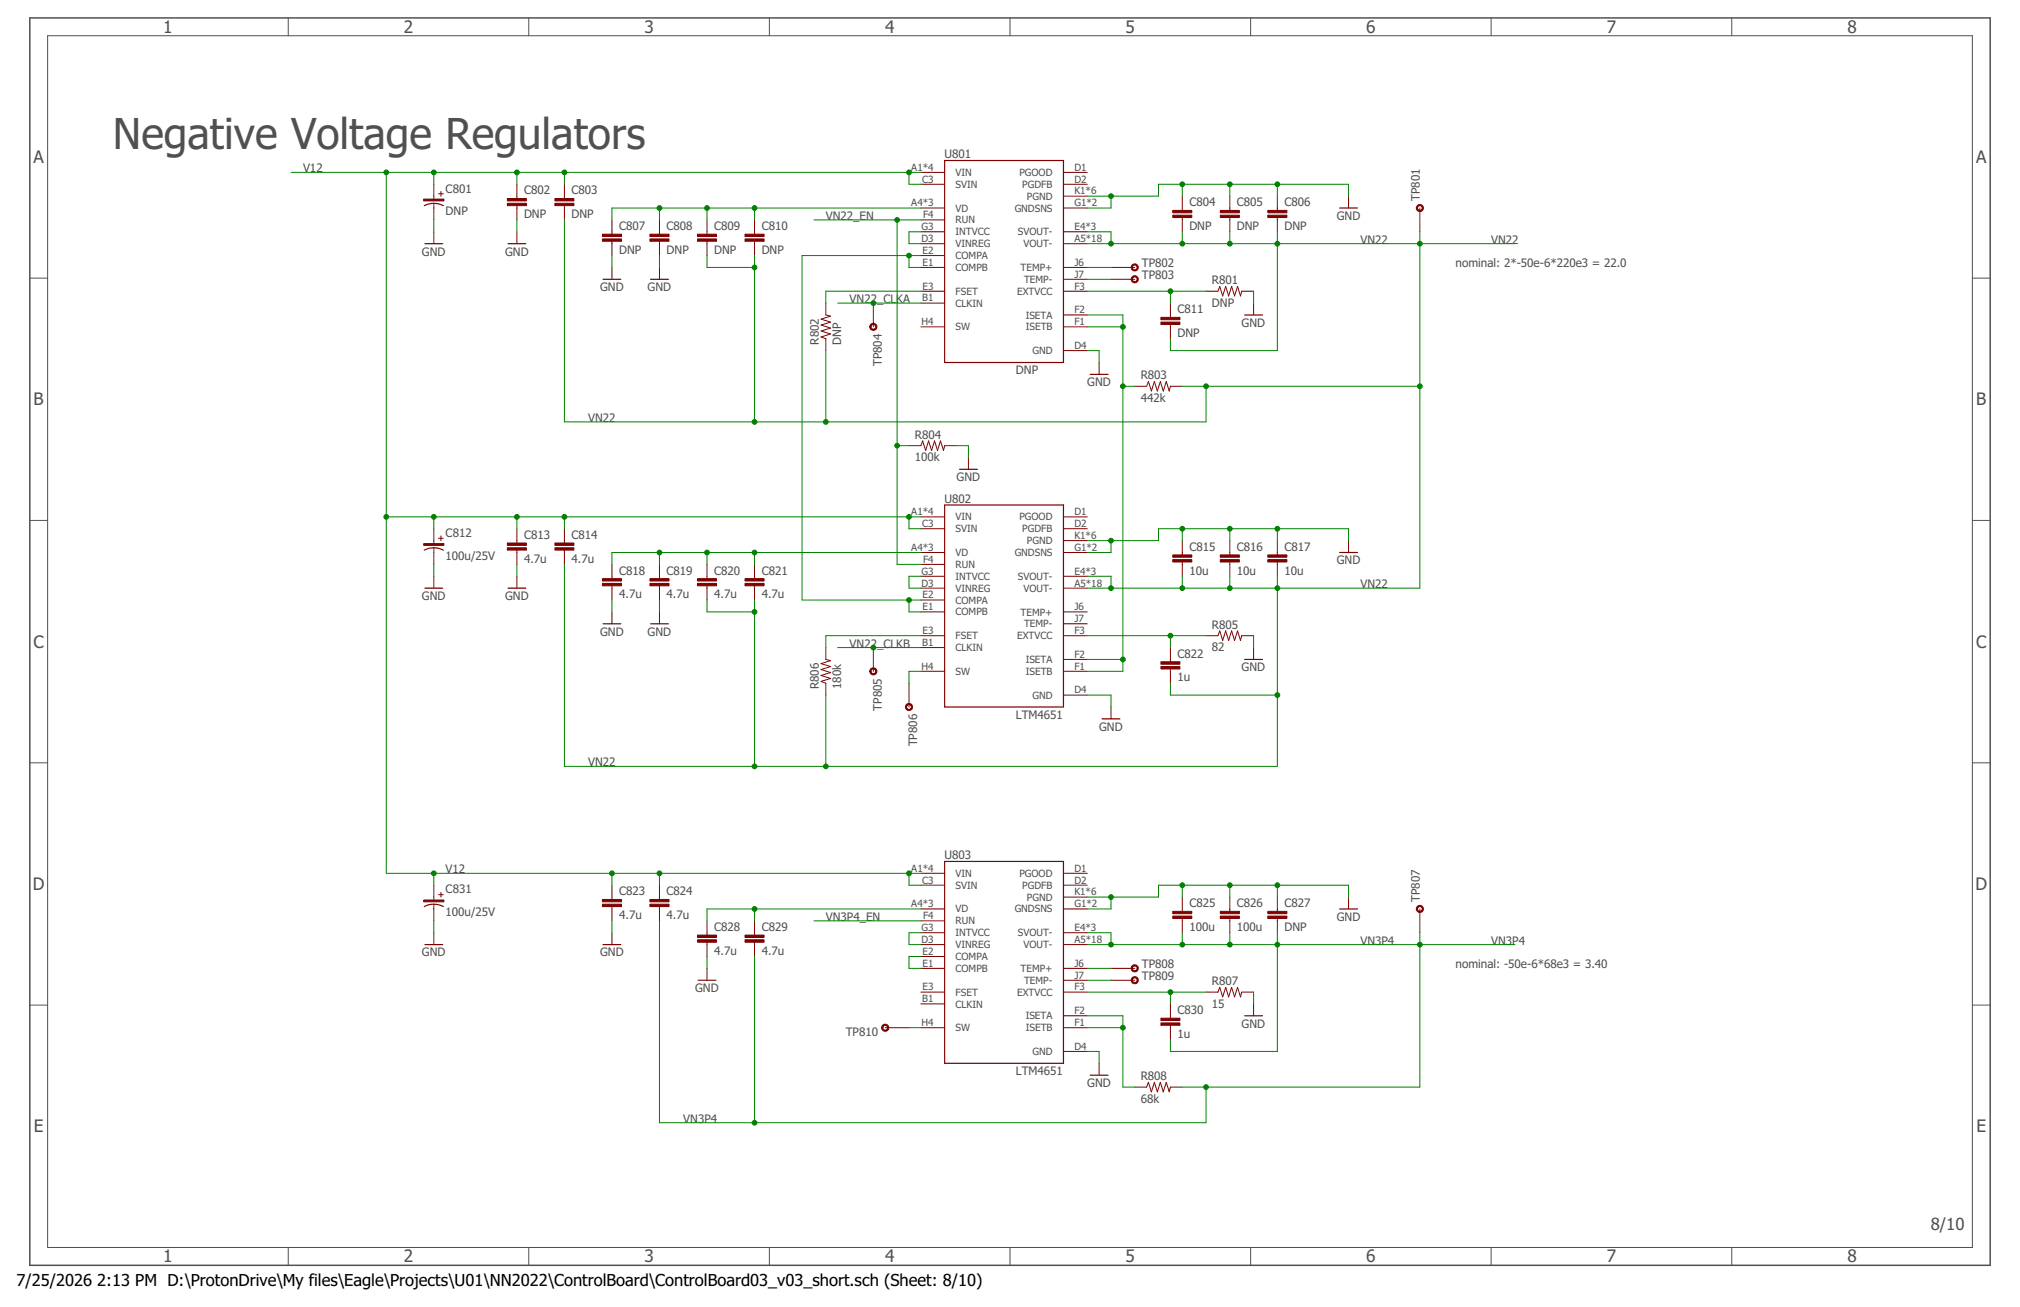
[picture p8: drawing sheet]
<svg xmlns="http://www.w3.org/2000/svg" width="432mm" height="279mm" viewBox="0 0 432 279" stroke-linecap="round" stroke-linejoin="round" font-family="sans-serif">
<path d="M6.4 3.8h419v266.7h-419z" fill="none" stroke="#505050" stroke-width=".32"/>
<g fill="none" stroke="#505050" stroke-width=".21">
<path d="M10.2 7.6h411.4v259.1h-411.4zM61.6 3.8v3.8M113 3.8v3.8M164.5 3.8v3.8M215.9 3.8v3.8M267.3 3.8v3.8M318.7 3.8v3.8M370.2 3.8v3.8M6.4 59.5h3.8M421.6 59.5h3.8M6.4 111.3h3.8M421.6 111.3h3.8"/>
<path d="M6.4 163.1h3.8M421.6 163.1h3.8M6.4 214.9h3.8M421.6 214.9h3.8M61.6 266.7v3.8M113 266.7v3.8M164.5 266.7v3.8M215.9 266.7v3.8M267.3 266.7v3.8M318.7 266.7v3.8M370.2 266.7v3.8"/>
</g>
<g fill="none" stroke="#800000" stroke-width=".25">
<path d="M201.9 34.3h25.4v43.2h-25.4zM90.7 44a4.3 4.3 0 0 1 4.1 0M90.8 52.1h3.8M108.6 52.1h3.8M128.9 59.7h3.8M139.1 59.7h3.8M286.4 44.5h3.8M266.1 67.3h3.8M233 80h3.9M90.7 117.6a4.3 4.3 0 0 1 4.1 0M201.9 107.9h25.4v43.2h-25.4zM205.1 100.3h3.8"/>
<path d="M286.4 118.1h3.8M90.8 125.7h3.8M108.6 125.7h3.8M128.9 133.3h3.8M139.1 133.3h3.8M235.6 153.7h3.8M266.1 141h3.8M90.7 193.8a4.3 4.3 0 0 1 4.1 0M201.9 184.1h25.4v43.2h-25.4zM286.4 194.3h3.8M90.8 201.9h3.8M128.9 201.9h3.8"/>
<path d="M149.2 209.5h3.8M266.1 217.1h3.8M233 229.8h3.9"/>
</g>
<g fill="none" stroke="#800000" stroke-width=".21">
<path d="M92.7 39.4v3.3M110.5 39.4v3M120.6 39.4v3M196.8 36.9h5.1M196.8 39.4h5.1M227.3 36.9h5.1M227.3 39.4h5.1M92.7 43.5v3.5M92.7 49.6v2.5M93.7 41.4h1.1M94.3 40.9v1M110.5 44v3"/>
<path d="M110.5 49.6v2.5M120.6 44v3M130.8 47v3.1M130.8 51.6v3M130.8 57.2v2.5M141 47v3.1M141 51.6v3M141 57.2v2.5M151.1 47v3.1M151.1 51.6v3M161.3 47v3.1M161.3 51.6v3"/>
<path d="M196.8 44.5h5.1M196.8 47h5.1M196.8 49.6h5.1M196.8 52.1h5.1M196.8 54.6h5.1M196.8 57.2h5.1M227.3 44.5h5.1M227.3 49.6h5.1M227.3 52.1h5.1M227.3 57.2h5.1M227.3 41.9h5.1M227.3 59.7h5.1"/>
<path d="M237.5 57.2h5.1M237.5 59.7h5.1M252.7 41.9v3.1M252.7 46.5v3.1M262.9 41.9v3.1M262.9 46.5v3.1M273 41.9v3.1M273 46.5v3.1M288.3 41.9v2.6M303.5 44.5v5.1M176.5 64.8v2.5l1 .3-2 .6 2 .7-2 .6 2 .6-2 .7 2 .6-2 .6 1 .4v2.6M186.7 64.8v5.1"/>
<path d="M196.8 62.3h5.1M196.8 69.9h5.1M196.8 64.8h5.1M227.3 62.3h5.1M227.3 67.3h5.1M227.3 69.9h5.1M227.3 75h5.1M234.9 77.5v2.5M250.2 64.8v3M250.2 69.4v3M257.8 62.3h2.5l.4-1.1 .7 2.1 .6-2.1 .6 2.1 .7-2.1 .6 2.1 .6-2.1 .7 2.1 .2-1h2.6M268 64.8v2.5"/>
<path d="M194.3 95.3h2.5l.4-1 .7 2 .6-2 .6 2 .7-2 .6 2 .6-2 .7 2 .2-1h2.6M207 97.8v2.5M242.6 82.6h2.5l.4-1 .6 2 .7-2 .6 2 .6-2 .7 2 .6-2 .6 2 .3-1h2.5M92.7 113v3.3M92.7 117.1v3.5M93.7 115.1h1.1M94.3 114.6v1M110.5 113v3.1M110.5 117.6v3M120.6 113v3.1M120.6 117.6v3M196.8 110.5h5.1"/>
<path d="M196.8 113h5.1M196.8 118.1h5.1M227.3 110.5h5.1M227.3 113h5.1M227.3 118.1h5.1M227.3 115.6h5.1M252.7 115.6v3M262.9 115.6v3M273 115.6v3M288.3 115.6v2.5M92.7 123.2v2.5M110.5 123.2v2.5"/>
<path d="M130.8 120.6v3.1M130.8 125.2v3.1M130.8 130.8v2.5M141 120.6v3.1M141 125.2v3.1M141 130.8v2.5M151.1 120.6v3.1M151.1 125.2v3.1M161.3 120.6v3.1M161.3 125.2v3.1M176.5 138.4v2.6l1 .2-2 .7 2 .6-2 .6 2 .7-2 .6 2 .6-2 .7 1 .3v2.6M186.7 138.4v5.1"/>
<path d="M196.8 120.6h5.1M196.8 123.2h5.1M196.8 125.7h5.1M196.8 128.3h5.1M196.8 130.8h5.1M196.8 135.9h5.1M196.8 138.4h5.1M227.3 123.2h5.1M227.3 125.7h5.1M227.3 130.8h5.1M227.3 135.9h5.1M227.3 133.3h5.1"/>
<path d="M250.2 138.4v3.1M252.7 120.1v3.1M257.8 135.9h2.5l.4-1 .7 2 .6-2 .6 2 .7-2 .6 2 .6-2 .7 2 .2-1h2.6M262.9 120.1v3.1M268 138.4v2.6M273 120.1v3.1M194.3 146v5.1M196.8 143.5h5.1M227.3 141h5.1M227.3 143.5h5.1M227.3 148.6h5.1M237.5 151.1v2.6"/>
<path d="M250.2 143v3M92.7 189.2v3.3M92.7 193.3v3.5M92.7 199.4v2.5M93.7 191.3h1.1M94.3 190.8v1M130.8 189.2v3.1M130.8 193.8v3M130.8 199.4v2.5M141 189.2v3.1M141 193.8v3M151.1 196.8v3.1"/>
<path d="M161.3 196.8v3.1M196.8 186.7h5.1M196.8 189.2h5.1M196.8 194.3h5.1M196.8 196.8h5.1M196.8 199.4h5.1M227.3 186.7h5.1M227.3 189.2h5.1M227.3 194.3h5.1M227.3 199.4h5.1M227.3 191.8h5.1M252.7 191.8v3"/>
<path d="M252.7 196.3v3.1M262.9 191.8v3M262.9 196.3v3.1M273 191.8v3M273 196.3v3.1M288.3 191.8v2.5M303.5 194.3v5.1M151.1 201.4v3.1M151.1 207v2.5M161.3 201.4v3.1M189.2 219.7h5.1M196.8 201.9h5.1"/>
<path d="M196.8 204.5h5.1M196.8 207h5.1M196.8 212.1h5.1M196.8 219.7h5.1M196.8 214.6h5.1M227.3 201.9h5.1M227.3 207h5.1M227.3 212.1h5.1M227.3 217.1h5.1M227.3 219.7h5.1M227.3 209.5h5.1M237.5 207h5.1"/>
<path d="M237.5 209.5h5.1M250.2 214.6v3.1M250.2 219.2v3M257.8 212.1h2.5l.4-1 .7 2 .6-2 .6 2 .7-2 .6 2 .6-2 .7 2 .2-1h2.6M268 214.6v2.5M227.3 224.8h5.1M234.9 227.3v2.5M242.6 232.4h2.5l.4-1 .6 2 .7-2 .6 2 .6-2 .7 2 .6-2 .6 2 .3-1h2.5"/>
</g>
<g fill="#800000" stroke="#800000" stroke-width=".21">
<path d="M242 56.7a.76 .76 0 0 1 1.2 0 .76 .76 0 0 1-.4 1.2 .76 .76 0 0 1-1-.7h.3a.51 .51 0 0 1 .7-.5 .51 .51 0 0 1 .1 .9 .51 .51 0 0 1-.8-.3v-.1h-.3z" fill-rule="evenodd"/>
<path d="M242 59.2a.76 .76 0 0 1 1.2 .1 .76 .76 0 0 1-.4 1.1 .76 .76 0 0 1-1-.7h.3a.51 .51 0 0 1 .7-.4 .51 .51 0 0 1 .1 .8 .51 .51 0 0 1-.8-.2v-.2h-.3z" fill-rule="evenodd"/>
<path d="M193.7 150.6a.76 .76 0 0 1 1.2 .1 .76 .76 0 0 1-.4 1.2 .76 .76 0 0 1-1-.8h.3a.51 .51 0 0 1 .7-.4 .51 .51 0 0 1 .1 .8 .51 .51 0 0 1-.8-.2v-.2h-.3z" fill-rule="evenodd"/>
<path d="M188.6 219.2a.77 .77 0 0 1 1.3 .1 .77 .77 0 0 1-.4 1.1 .77 .77 0 0 1-1-.7h.2a.52 .52 0 0 1 .8-.4 .52 .52 0 0 1 .1 .8 .52 .52 0 0 1-.9-.2v-.2h-.2z" fill-rule="evenodd"/>
<path d="M242 206.5a.77 .77 0 0 1 1.2 0 .77 .77 0 0 1-.4 1.2 .77 .77 0 0 1-1-.7h.3a.51 .51 0 0 1 .7-.4 .51 .51 0 0 1 .1 .8 .51 .51 0 0 1-.8-.2v-.2h-.3z" fill-rule="evenodd"/>
<path d="M242 209a.77 .77 0 0 1 1.2 .1 .77 .77 0 0 1-.4 1.2 .77 .77 0 0 1-1-.8h.3a.51 .51 0 0 1 .7-.4 .51 .51 0 0 1 .1 .9 .51 .51 0 0 1-.8-.3v-.2h-.3z" fill-rule="evenodd"/>
<path d="M302.9 44a.76 .76 0 0 1 1.3 .1 .76 .76 0 0 1-.5 1.1 .76 .76 0 0 1-1-.7h.3a.51 .51 0 0 1 .7-.5 .51 .51 0 0 1 .2 .8 .51 .51 0 0 1-.9-.2v-.1h-.3z" fill-rule="evenodd"/>
<path d="M302.9 193.8a.76 .76 0 0 1 1.3 .1 .76 .76 0 0 1-.5 1.2 .76 .76 0 0 1-1-.8h.3a.51 .51 0 0 1 .7-.5 .51 .51 0 0 1 .2 .8 .51 .51 0 0 1-.9-.1v-.2h-.3z" fill-rule="evenodd"/>
<path d="M186.1 69.4a.76 .76 0 0 1 1.2 0 .76 .76 0 0 1-.4 1.2 .76 .76 0 0 1-1-.7h.3a.52 .52 0 0 1 .7-.5 .52 .52 0 0 1 .1 .9 .52 .52 0 0 1-.8-.3v-.1h-.3z" fill-rule="evenodd"/>
<path d="M186.1 143a.76 .76 0 0 1 1.2 .1 .76 .76 0 0 1-.4 1.1 .76 .76 0 0 1-1-.7h.3a.52 .52 0 0 1 .7-.4 .52 .52 0 0 1 .1 .8 .52 .52 0 0 1-.8-.2v-.2h-.3z" fill-rule="evenodd"/>
</g>
<g fill="#800000" stroke="#800000" stroke-width=".21">
<path d="M250.7 46h4.1v.5h-4.1z"/>
<path d="M250.7 45h4.1v.5h-4.1z"/>
<path d="M260.9 46h4v.5h-4z"/>
<path d="M260.9 45h4v.5h-4z"/>
<path d="M271 46h4.1v.5h-4.1z"/>
<path d="M271 45h4.1v.5h-4.1z"/>
<path d="M248.2 68.9h4v.5h-4z"/>
<path d="M248.2 67.8h4v.5h-4z"/>
<path d="M250.7 119.6h4.1v.5h-4.1z"/>
<path d="M250.7 118.6h4.1v.5h-4.1z"/>
<path d="M260.9 119.6h4v.5h-4z"/>
<path d="M260.9 118.6h4v.5h-4z"/>
<path d="M271 119.6h4.1v.5h-4.1z"/>
<path d="M271 118.6h4.1v.5h-4.1z"/>
<path d="M248.2 142.5h4v.5h-4z"/>
<path d="M248.2 141.5h4v.5h-4z"/>
<path d="M108.5 43.5h4v.5h-4z"/>
<path d="M108.5 42.4h4v.5h-4z"/>
<path d="M118.6 43.5h4.1v.5h-4.1z"/>
<path d="M118.6 42.4h4.1v.5h-4.1z"/>
<path d="M159.3 51.1h4v.5h-4z"/>
<path d="M159.3 50.1h4v.5h-4z"/>
<path d="M128.8 51.1h4v.5h-4z"/>
<path d="M128.8 50.1h4v.5h-4z"/>
<path d="M108.5 117.1h4v.5h-4z"/>
<path d="M108.5 116.1h4v.5h-4z"/>
<path d="M118.6 117.1h4.1v.5h-4.1z"/>
<path d="M118.6 116.1h4.1v.5h-4.1z"/>
<path d="M159.3 124.7h4v.5h-4z"/>
<path d="M159.3 123.7h4v.5h-4z"/>
<path d="M128.8 124.7h4v.5h-4z"/>
<path d="M128.8 123.7h4v.5h-4z"/>
<path d="M138.9 51.1h4.1v.5h-4.1z"/>
<path d="M138.9 50.1h4.1v.5h-4.1z"/>
<path d="M149.1 51.1h4.1v.5h-4.1z"/>
<path d="M149.1 50.1h4.1v.5h-4.1z"/>
<path d="M138.9 124.7h4.1v.5h-4.1z"/>
<path d="M138.9 123.7h4.1v.5h-4.1z"/>
<path d="M149.1 124.7h4.1v.5h-4.1z"/>
<path d="M149.1 123.7h4.1v.5h-4.1z"/>
<path d="M250.7 195.8h4.1v.5h-4.1z"/>
<path d="M250.7 194.8h4.1v.5h-4.1z"/>
<path d="M260.9 195.8h4v.5h-4z"/>
<path d="M260.9 194.8h4v.5h-4z"/>
<path d="M271 195.8h4.1v.5h-4.1z"/>
<path d="M271 194.8h4.1v.5h-4.1z"/>
<path d="M248.2 218.7h4v.5h-4z"/>
<path d="M248.2 217.7h4v.5h-4z"/>
<path d="M128.8 193.3h4v.5h-4z"/>
<path d="M128.8 192.3h4v.5h-4z"/>
<path d="M138.9 193.3h4.1v.5h-4.1z"/>
<path d="M138.9 192.3h4.1v.5h-4.1z"/>
<path d="M159.3 200.9h4v.5h-4z"/>
<path d="M159.3 199.9h4v.5h-4z"/>
<path d="M149.1 200.9h4.1v.5h-4.1z"/>
<path d="M149.1 199.9h4.1v.5h-4.1z"/>
<path d="M90.6 116.2h4.3v.4h-4.3z"/>
<path d="M90.6 42.6h4.3v.3h-4.3z"/>
<path d="M90.6 192.4h4.3v.4h-4.3z"/>
</g>
<g fill="none" stroke="#008000" stroke-width=".21">
<path d="M62.3 36.9h134.5M82.6 36.9v149.8h114.2M92.7 36.9v2.5M110.5 36.9v2.5M120.6 36.9v2.5M194.3 36.9v2.5h2.5M252.7 39.4v2.5M262.9 39.4v2.5M273 39.4v2.5M92.7 47v2.6M110.5 47v2.6M120.6 47v43.2h137.2v-7.6"/>
<path d="M130.8 54.6v2.6M141 44.5v2.5M141 54.6v2.6M151.1 44.5v2.5M151.1 54.6v2.6h10.2M161.3 44.5v2.5M161.3 54.6v35.6M174 47h22.8M191.8 47v73.6h5M194.3 54.6v2.6h2.5M196.8 44.5h-66v2.5M196.8 49.6h-2.5v2.5h2.5"/>
<path d="M196.8 54.6h-25.4v73.7h25.4M232.4 41.9h15.2v-2.5h40.7v2.5M232.4 49.6h5.1v2.5M232.4 52.1h91.4M232.4 57.2h5.1M232.4 59.7h5.1M237.5 41.9v2.6h-5.1M252.7 49.6v2.5M262.9 49.6v2.5M273 49.6v25.4h-22.8v-2.6M303.5 49.6v76.1h-71.1M176.5 75v15.2"/>
<path d="M179.1 64.8h17.7M196.8 62.3h-20.3v2.5M232.4 75h2.5v2.5M232.4 62.3h25.4M232.4 67.3h7.6v76.2h-7.6M232.4 69.9h7.6M250.2 62.3v2.5M268 62.3v2.5M191.8 95.3h2.5M204.5 95.3h2.5v2.5M240 82.6h2.6M252.7 82.6h50.8"/>
<path d="M82.6 110.5h114.2M92.7 110.5v2.5M110.5 110.5v2.5M120.6 110.5v2.5M141 118.1v2.5M151.1 118.1v2.5M161.3 118.1v2.5M194.3 110.5v2.5h2.5M196.8 118.1h-66v2.5M232.4 115.6h15.2v-2.6h40.7v2.6M237.5 115.6v2.5h-5.1M252.7 113v2.6"/>
<path d="M262.9 113v2.6M273 113v2.6M92.7 120.6v2.6M110.5 120.6v2.6M120.6 120.6v43.2h152.4v-40.6M130.8 128.3v2.5M141 128.3v2.5M151.1 128.3v2.5h10.2M161.3 128.3v35.5M179.1 138.4h17.7M194.3 128.3v2.5h2.5M196.8 123.2h-2.5v2.5h2.5"/>
<path d="M196.8 135.9h-20.3v2.5M232.4 123.2h5.1v2.5M232.4 135.9h25.4M250.2 135.9v2.5M252.7 123.2v2.5M262.9 123.2v2.5M268 135.9v2.5M176.5 148.6v15.2M196.8 143.5h-2.5v2.5M232.4 148.6h5.1v2.5M232.4 141h7.6M250.2 146v2.6h22.8"/>
<path d="M92.7 186.7v2.5M92.7 196.8v2.6M130.8 186.7v2.5M130.8 196.8v2.6M141 186.7v2.5M141 196.8v43.2h116.8v-7.6M161.3 194.3v2.5M174 196.8h22.8M194.3 186.7v2.5h2.5M196.8 194.3h-45.7v2.5M196.8 199.4h-2.5v2.5h2.5M232.4 191.8h15.2v-2.6h40.7v2.6"/>
<path d="M232.4 199.4h5.1v2.5M237.5 191.8v2.5h-5.1M252.7 189.2v2.6M252.7 199.4v2.5M262.9 189.2v2.6M262.9 199.4v2.5M273 189.2v2.6M273 199.4v25.4h-22.8v-2.6M303.5 199.4v33h-50.8M151.1 204.5v2.5M161.3 204.5v35.5M194.3 219.7h2.5"/>
<path d="M196.8 204.5h-2.5v2.5h2.5M232.4 217.1h7.6v15.3h2.6M232.4 201.9h91.4M232.4 207h5.1M232.4 209.5h5.1M232.4 212.1h25.4M232.4 219.7h7.6M250.2 212.1v2.5M268 212.1v2.5M232.4 224.8h2.5v2.5"/>
</g>
<g fill="#008000" stroke="#008000" stroke-width=".21">
<circle cx="252.7" cy="39.4" r=".51"/>
<circle cx="262.9" cy="39.4" r=".51"/>
<circle cx="273" cy="39.4" r=".51"/>
<circle cx="237.5" cy="41.9" r=".51"/>
<circle cx="252.7" cy="113" r=".51"/>
<circle cx="262.9" cy="113" r=".51"/>
<circle cx="273" cy="113" r=".51"/>
<circle cx="237.5" cy="115.6" r=".51"/>
<circle cx="252.7" cy="189.2" r=".51"/>
<circle cx="262.9" cy="189.2" r=".51"/>
<circle cx="273" cy="189.2" r=".51"/>
<circle cx="237.5" cy="191.8" r=".51"/>
<circle cx="194.3" cy="186.7" r=".51"/>
<circle cx="141" cy="186.7" r=".51"/>
<circle cx="130.8" cy="186.7" r=".51"/>
<circle cx="194.3" cy="36.9" r=".51"/>
<circle cx="82.6" cy="36.9" r=".51"/>
<circle cx="120.6" cy="36.9" r=".51"/>
<circle cx="110.5" cy="36.9" r=".51"/>
<circle cx="194.3" cy="110.5" r=".51"/>
<circle cx="110.5" cy="110.5" r=".51"/>
<circle cx="120.6" cy="110.5" r=".51"/>
<circle cx="82.6" cy="110.5" r=".51"/>
<circle cx="92.7" cy="110.5" r=".51"/>
<circle cx="92.7" cy="36.9" r=".51"/>
<circle cx="92.7" cy="186.7" r=".51"/>
<circle cx="191.8" cy="47" r=".51"/>
<circle cx="191.8" cy="95.3" r=".51"/>
<circle cx="194.3" cy="54.6" r=".51"/>
<circle cx="194.3" cy="128.3" r=".51"/>
<circle cx="186.7" cy="64.8" r=".51"/>
<circle cx="161.3" cy="163.8" r=".51"/>
<circle cx="237.5" cy="125.7" r=".51"/>
<circle cx="252.7" cy="125.7" r=".51"/>
<circle cx="262.9" cy="125.7" r=".51"/>
<circle cx="273" cy="125.7" r=".51"/>
<circle cx="237.5" cy="52.1" r=".51"/>
<circle cx="252.7" cy="52.1" r=".51"/>
<circle cx="262.9" cy="52.1" r=".51"/>
<circle cx="273" cy="52.1" r=".51"/>
<circle cx="303.5" cy="52.1" r=".51"/>
<circle cx="303.5" cy="82.6" r=".51"/>
<circle cx="257.8" cy="82.6" r=".51"/>
<circle cx="176.5" cy="90.2" r=".51"/>
<circle cx="161.3" cy="90.2" r=".51"/>
<circle cx="273" cy="148.6" r=".51"/>
<circle cx="176.5" cy="163.8" r=".51"/>
<circle cx="161.3" cy="57.2" r=".51"/>
<circle cx="161.3" cy="130.8" r=".51"/>
<circle cx="250.2" cy="62.3" r=".51"/>
<circle cx="250.2" cy="135.9" r=".51"/>
<circle cx="240" cy="141" r=".51"/>
<circle cx="240" cy="69.9" r=".51"/>
<circle cx="240" cy="82.6" r=".51"/>
<circle cx="161.3" cy="44.5" r=".51"/>
<circle cx="141" cy="44.5" r=".51"/>
<circle cx="151.1" cy="44.5" r=".51"/>
<circle cx="161.3" cy="118.1" r=".51"/>
<circle cx="141" cy="118.1" r=".51"/>
<circle cx="151.1" cy="118.1" r=".51"/>
<circle cx="186.7" cy="138.4" r=".51"/>
<circle cx="250.2" cy="212.1" r=".51"/>
<circle cx="240" cy="219.7" r=".51"/>
<circle cx="161.3" cy="194.3" r=".51"/>
<circle cx="237.5" cy="201.9" r=".51"/>
<circle cx="252.7" cy="201.9" r=".51"/>
<circle cx="262.9" cy="201.9" r=".51"/>
<circle cx="273" cy="201.9" r=".51"/>
<circle cx="303.5" cy="201.9" r=".51"/>
<circle cx="257.8" cy="232.4" r=".51"/>
<circle cx="161.3" cy="240" r=".51"/>
</g>
<text font-size="9.1" fill="#505050" x="24.1" y="31.8">Negative Voltage Regulators</text>
<g font-size="3.7" fill="#505050">
<text x="34.9" y="7">1</text>
<text x="86.3" y="7">2</text>
<text x="137.8" y="7">3</text>
<text x="189.2" y="7">4</text>
<text x="240.6" y="7">5</text>
<text x="292" y="7">6</text>
<text x="343.5" y="7">7</text>
<text x="394.9" y="7">8</text>
<text x="7.2" y="34.8">A</text>
<text x="422.4" y="34.8">A</text>
<text x="7.2" y="86.6">B</text>
<text x="422.4" y="86.6">B</text>
<text x="7.2" y="138.5">C</text>
<text x="422.4" y="138.5">C</text>
<text x="7" y="190.3">D</text>
<text x="422.3" y="190.3">D</text>
<text x="7.2" y="242.1">E</text>
<text x="422.5" y="242.1">E</text>
<text x="34.9" y="269.9">1</text>
<text x="86.3" y="269.9">2</text>
<text x="137.8" y="269.9">3</text>
<text x="189.2" y="269.9">4</text>
<text x="240.6" y="269.9">5</text>
<text x="292" y="269.9">6</text>
<text x="343.5" y="269.9">7</text>
<text x="394.9" y="269.9">8</text>
</g>
<text font-size="3.6" fill="#505050" x="412.7" y="262.9">8/10</text>
<g font-size="3.5">
<text x="3.5" y="274.9">7/25/2026</text>
<text x="20.8" y="274.9">2:13 PM D:\ProtonDrive\My files\Eagle\Projects\U01\NN2022\ControlBoard\ControlBoard03_v03_short.sch (Sheet: 8/10)</text>
</g>
<g font-size="2.5" fill="#505050">
<text x="201.9" y="33.8">U801</text>
<text x="64.8" y="36.9">V12</text>
<text x="95.3" y="41.2">C801</text>
<text x="112" y="41.6">C802</text>
<text x="122.2" y="41.6">C803</text>
<text x="95.3" y="46">DNP</text>
<text x="112" y="46.6">DNP</text>
<text x="122.2" y="46.6">DNP</text>
<text x="176.5" y="47">VN22_EN</text>
<text x="254.2" y="44.1">C804</text>
<text x="264.4" y="44.1">C805</text>
<text x="274.6" y="44.1">C806</text>
<text x="285.7" y="47">GND</text>
<text x="303.5" y="42.9" transform="rotate(-90 303.5 42.9)">TP801</text>
<text x="132.3" y="49.2">C807</text>
<text x="142.5" y="49.2">C808</text>
<text x="152.7" y="49.2">C809</text>
<text x="162.8" y="49.2">C810</text>
<text x="254.2" y="49.2">DNP</text>
<text x="264.4" y="49.2">DNP</text>
<text x="274.6" y="49.2">DNP</text>
<text x="290.8" y="52.1">VN22</text>
<text x="318.8" y="52.1">VN22</text>
<text x="90.2" y="54.6">GND</text>
<text x="108" y="54.6">GND</text>
<text x="132.3" y="54.2">DNP</text>
<text x="142.5" y="54.2">DNP</text>
<text x="152.7" y="54.2">DNP</text>
<text x="162.8" y="54.2">DNP</text>
<text x="244.1" y="57.2">TP802</text>
<text x="244.1" y="59.7">TP803</text>
<text x="311.1" y="57.2">nominal: 2*-50e-6*220e3 = 22.0</text>
<text x="128.3" y="62.2">GND</text>
<text x="138.4" y="62.2">GND</text>
<text x="181.6" y="64.8">VN22_CLKA</text>
<text x="259.1" y="65.5">DNP</text>
<text x="259.1" y="60.7">R801</text>
<text x="251.7" y="66.9">C811</text>
<text x="265.4" y="69.9">GND</text>
<text x="175" y="73.7" transform="rotate(-90 175 73.7)">R802</text>
<text x="179.8" y="73.7" transform="rotate(-90 179.8 73.7)">DNP</text>
<text x="251.7" y="72">DNP</text>
<text x="188.5" y="78.3" transform="rotate(-90 188.5 78.3)">TP804</text>
<text x="217.2" y="80">DNP</text>
<text x="232.4" y="82.6">GND</text>
<text x="243.8" y="81.1">R803</text>
<text x="243.8" y="85.9">442k</text>
<text x="125.7" y="90.2">VN22</text>
<text x="195.6" y="93.8">R804</text>
<text x="195.6" y="98.6">100k</text>
<text x="201.9" y="107.5">U802</text>
<text x="204.5" y="102.9">GND</text>
<text x="95.3" y="114.8">C812</text>
<text x="95.3" y="119.6">100u/25V</text>
<text x="112" y="115.2">C813</text>
<text x="122.2" y="115.2">C814</text>
<text x="254.2" y="117.7">C815</text>
<text x="264.4" y="117.7">C816</text>
<text x="274.6" y="117.7">C817</text>
<text x="112" y="120.3">4.7u</text>
<text x="122.2" y="120.3">4.7u</text>
<text x="132.3" y="122.8">C818</text>
<text x="142.5" y="122.8">C819</text>
<text x="152.7" y="122.8">C820</text>
<text x="162.8" y="122.8">C821</text>
<text x="254.2" y="122.8">10u</text>
<text x="264.4" y="122.8">10u</text>
<text x="274.6" y="122.8">10u</text>
<text x="285.7" y="120.7">GND</text>
<text x="290.8" y="125.7">VN22</text>
<text x="90.2" y="128.3">GND</text>
<text x="108" y="128.3">GND</text>
<text x="132.3" y="127.9">4.7u</text>
<text x="142.5" y="127.9">4.7u</text>
<text x="152.7" y="127.9">4.7u</text>
<text x="162.8" y="127.9">4.7u</text>
<text x="128.3" y="135.9">GND</text>
<text x="138.4" y="135.9">GND</text>
<text x="259.1" y="134.4">R805</text>
<text x="181.6" y="138.4">VN22_CLKB</text>
<text x="251.7" y="140.6">C822</text>
<text x="259.1" y="139.2">82</text>
<text x="265.4" y="143.5">GND</text>
<text x="175" y="147.3" transform="rotate(-90 175 147.3)">R806</text>
<text x="179.8" y="147.3" transform="rotate(-90 179.8 147.3)">180k</text>
<text x="251.7" y="145.7">1u</text>
<text x="188.5" y="151.9" transform="rotate(-90 188.5 151.9)">TP805</text>
<text x="217.2" y="153.7">LTM4651</text>
<text x="196.1" y="159.6" transform="rotate(-90 196.1 159.6)">TP806</text>
<text x="234.9" y="156.2">GND</text>
<text x="125.7" y="163.8">VN22</text>
<text x="201.9" y="183.6">U803</text>
<text x="95.3" y="191">C831</text>
<text x="95.3" y="186.7">V12</text>
<text x="132.3" y="191.4">C823</text>
<text x="142.5" y="191.4">C824</text>
<text x="95.3" y="195.8">100u/25V</text>
<text x="132.3" y="196.5">4.7u</text>
<text x="142.5" y="196.5">4.7u</text>
<text x="176.5" y="196.8">VN3P4_EN</text>
<text x="254.2" y="193.9">C825</text>
<text x="264.4" y="193.9">C826</text>
<text x="274.6" y="193.9">C827</text>
<text x="285.7" y="196.8">GND</text>
<text x="303.5" y="192.8" transform="rotate(-90 303.5 192.8)">TP807</text>
<text x="152.7" y="199">C828</text>
<text x="162.8" y="199">C829</text>
<text x="254.2" y="199">100u</text>
<text x="264.4" y="199">100u</text>
<text x="274.6" y="199">DNP</text>
<text x="290.8" y="201.9">VN3P4</text>
<text x="318.8" y="201.9">VN3P4</text>
<text x="90.2" y="204.5">GND</text>
<text x="128.3" y="204.5">GND</text>
<text x="152.7" y="204.1">4.7u</text>
<text x="162.8" y="204.1">4.7u</text>
<text x="244.1" y="207">TP808</text>
<text x="244.1" y="209.5">TP809</text>
<text x="311.1" y="207">nominal: -50e-6*68e3 = 3.40</text>
<text x="148.6" y="212.1">GND</text>
<text x="259.1" y="215.4">15</text>
<text x="259.1" y="210.6">R807</text>
<text x="180.8" y="221.5">TP810</text>
<text x="251.7" y="221.9">1u</text>
<text x="251.7" y="216.8">C830</text>
<text x="265.4" y="219.7">GND</text>
<text x="217.2" y="229.9">LTM4651</text>
<text x="232.4" y="232.4">GND</text>
<text x="243.8" y="230.9">R808</text>
<text x="243.8" y="235.7">68k</text>
<text x="146.1" y="240">VN3P4</text>
</g>
<g font-size="2.1" fill="#505050">
<text x="194.8" y="36.5">A1*4</text>
<text x="197.1" y="39">C3</text>
<text x="204.3" y="37.6">VIN</text>
<text x="204.3" y="40.2">SVIN</text>
<text x="217.9" y="37.6">PGOOD</text>
<text x="218.5" y="40.2">PGDFB</text>
<text x="229.7" y="41.6">K1*6</text>
<text x="229.7" y="39">D2</text>
<text x="229.7" y="36.5">D1</text>
<text x="194.8" y="44.1">A4*3</text>
<text x="197.3" y="46.7">F4</text>
<text x="204.3" y="45.2">VD</text>
<text x="204.3" y="47.8">RUN</text>
<text x="216.9" y="45.2">GNDSNS</text>
<text x="219.5" y="42.7">PGND</text>
<text x="229.7" y="44.1">G1*2</text>
<text x="197" y="51.7">D3</text>
<text x="197" y="49.2">G3</text>
<text x="204.3" y="50.3">INTVCC</text>
<text x="204.3" y="52.9">VINREG</text>
<text x="217.6" y="50.3">SVOUT-</text>
<text x="218.8" y="52.9">VOUT-</text>
<text x="229.7" y="49.2">E4*3</text>
<text x="229.7" y="51.7">A5*18</text>
<text x="197.2" y="54.3">E2</text>
<text x="197.2" y="56.8">E1</text>
<text x="204.3" y="55.4">COMPA</text>
<text x="204.3" y="57.9">COMPB</text>
<text x="218.2" y="57.9">TEMP+</text>
<text x="229.7" y="56.8">J6</text>
<text x="229.7" y="59.4">J7</text>
<text x="197.2" y="64.4">B1</text>
<text x="197.2" y="61.9">E3</text>
<text x="204.3" y="63">FSET</text>
<text x="204.3" y="65.5">CLKIN</text>
<text x="217.4" y="63">EXTVCC</text>
<text x="218.9" y="60.5">TEMP-</text>
<text x="229.7" y="61.9">F3</text>
<text x="197" y="69.5">H4</text>
<text x="204.3" y="70.6">SW</text>
<text x="219.3" y="68.1">ISETA</text>
<text x="219.3" y="70.6">ISETB</text>
<text x="229.7" y="67">F2</text>
<text x="229.7" y="69.5">F1</text>
<text x="220.7" y="75.7">GND</text>
<text x="229.7" y="74.6">D4</text>
<text x="194.8" y="110.1">A1*4</text>
<text x="197.1" y="112.7">C3</text>
<text x="204.3" y="111.3">VIN</text>
<text x="204.3" y="113.8">SVIN</text>
<text x="217.9" y="111.3">PGOOD</text>
<text x="218.5" y="113.8">PGDFB</text>
<text x="229.7" y="112.7">D2</text>
<text x="229.7" y="110.1">D1</text>
<text x="194.8" y="117.8">A4*3</text>
<text x="204.3" y="118.9">VD</text>
<text x="216.9" y="118.9">GNDSNS</text>
<text x="219.5" y="116.3">PGND</text>
<text x="229.7" y="115.2">K1*6</text>
<text x="229.7" y="117.8">G1*2</text>
<text x="197" y="125.4">D3</text>
<text x="197" y="122.8">G3</text>
<text x="197.3" y="120.3">F4</text>
<text x="204.3" y="121.4">RUN</text>
<text x="204.3" y="124">INTVCC</text>
<text x="217.6" y="124">SVOUT-</text>
<text x="229.7" y="122.8">E4*3</text>
<text x="229.7" y="125.4">A5*18</text>
<text x="197.2" y="127.9">E2</text>
<text x="197.2" y="130.5">E1</text>
<text x="204.3" y="126.5">VINREG</text>
<text x="204.3" y="129">COMPA</text>
<text x="204.3" y="131.6">COMPB</text>
<text x="218.2" y="131.6">TEMP+</text>
<text x="218.8" y="126.5">VOUT-</text>
<text x="229.7" y="130.5">J6</text>
<text x="197.2" y="135.5">E3</text>
<text x="204.3" y="136.7">FSET</text>
<text x="217.4" y="136.7">EXTVCC</text>
<text x="218.9" y="134.1">TEMP-</text>
<text x="229.7" y="133">J7</text>
<text x="229.7" y="135.5">F3</text>
<text x="197" y="143.2">H4</text>
<text x="197.2" y="138.1">B1</text>
<text x="204.3" y="139.2">CLKIN</text>
<text x="219.3" y="141.7">ISETA</text>
<text x="229.7" y="140.6">F2</text>
<text x="229.7" y="143.2">F1</text>
<text x="204.3" y="144.3">SW</text>
<text x="219.3" y="144.3">ISETB</text>
<text x="220.7" y="149.4">GND</text>
<text x="229.7" y="148.2">D4</text>
<text x="194.8" y="186.3">A1*4</text>
<text x="197.1" y="188.9">C3</text>
<text x="204.3" y="187.4">VIN</text>
<text x="204.3" y="190">SVIN</text>
<text x="217.9" y="187.4">PGOOD</text>
<text x="218.5" y="190">PGDFB</text>
<text x="229.7" y="191.4">K1*6</text>
<text x="229.7" y="188.9">D2</text>
<text x="229.7" y="186.3">D1</text>
<text x="194.8" y="193.9">A4*3</text>
<text x="197.3" y="196.5">F4</text>
<text x="204.3" y="195.1">VD</text>
<text x="204.3" y="197.6">RUN</text>
<text x="216.9" y="195.1">GNDSNS</text>
<text x="219.5" y="192.5">PGND</text>
<text x="229.7" y="193.9">G1*2</text>
<text x="197" y="201.6">D3</text>
<text x="197" y="199">G3</text>
<text x="204.3" y="200.1">INTVCC</text>
<text x="204.3" y="202.7">VINREG</text>
<text x="217.6" y="200.1">SVOUT-</text>
<text x="218.8" y="202.7">VOUT-</text>
<text x="229.7" y="199">E4*3</text>
<text x="229.7" y="201.6">A5*18</text>
<text x="197.2" y="204.1">E2</text>
<text x="197.2" y="206.6">E1</text>
<text x="204.3" y="205.2">COMPA</text>
<text x="204.3" y="207.8">COMPB</text>
<text x="218.2" y="207.8">TEMP+</text>
<text x="229.7" y="206.6">J6</text>
<text x="229.7" y="209.2">J7</text>
<text x="197.2" y="214.3">B1</text>
<text x="197.2" y="211.7">E3</text>
<text x="204.3" y="212.8">FSET</text>
<text x="204.3" y="215.4">CLKIN</text>
<text x="217.4" y="212.8">EXTVCC</text>
<text x="218.9" y="210.3">TEMP-</text>
<text x="229.7" y="211.7">F3</text>
<text x="197" y="219.3">H4</text>
<text x="204.3" y="220.5">SW</text>
<text x="219.3" y="217.9">ISETA</text>
<text x="219.3" y="220.5">ISETB</text>
<text x="229.7" y="216.8">F2</text>
<text x="229.7" y="219.3">F1</text>
<text x="220.7" y="225.5">GND</text>
<text x="229.7" y="224.4">D4</text>
</g>
</svg>
